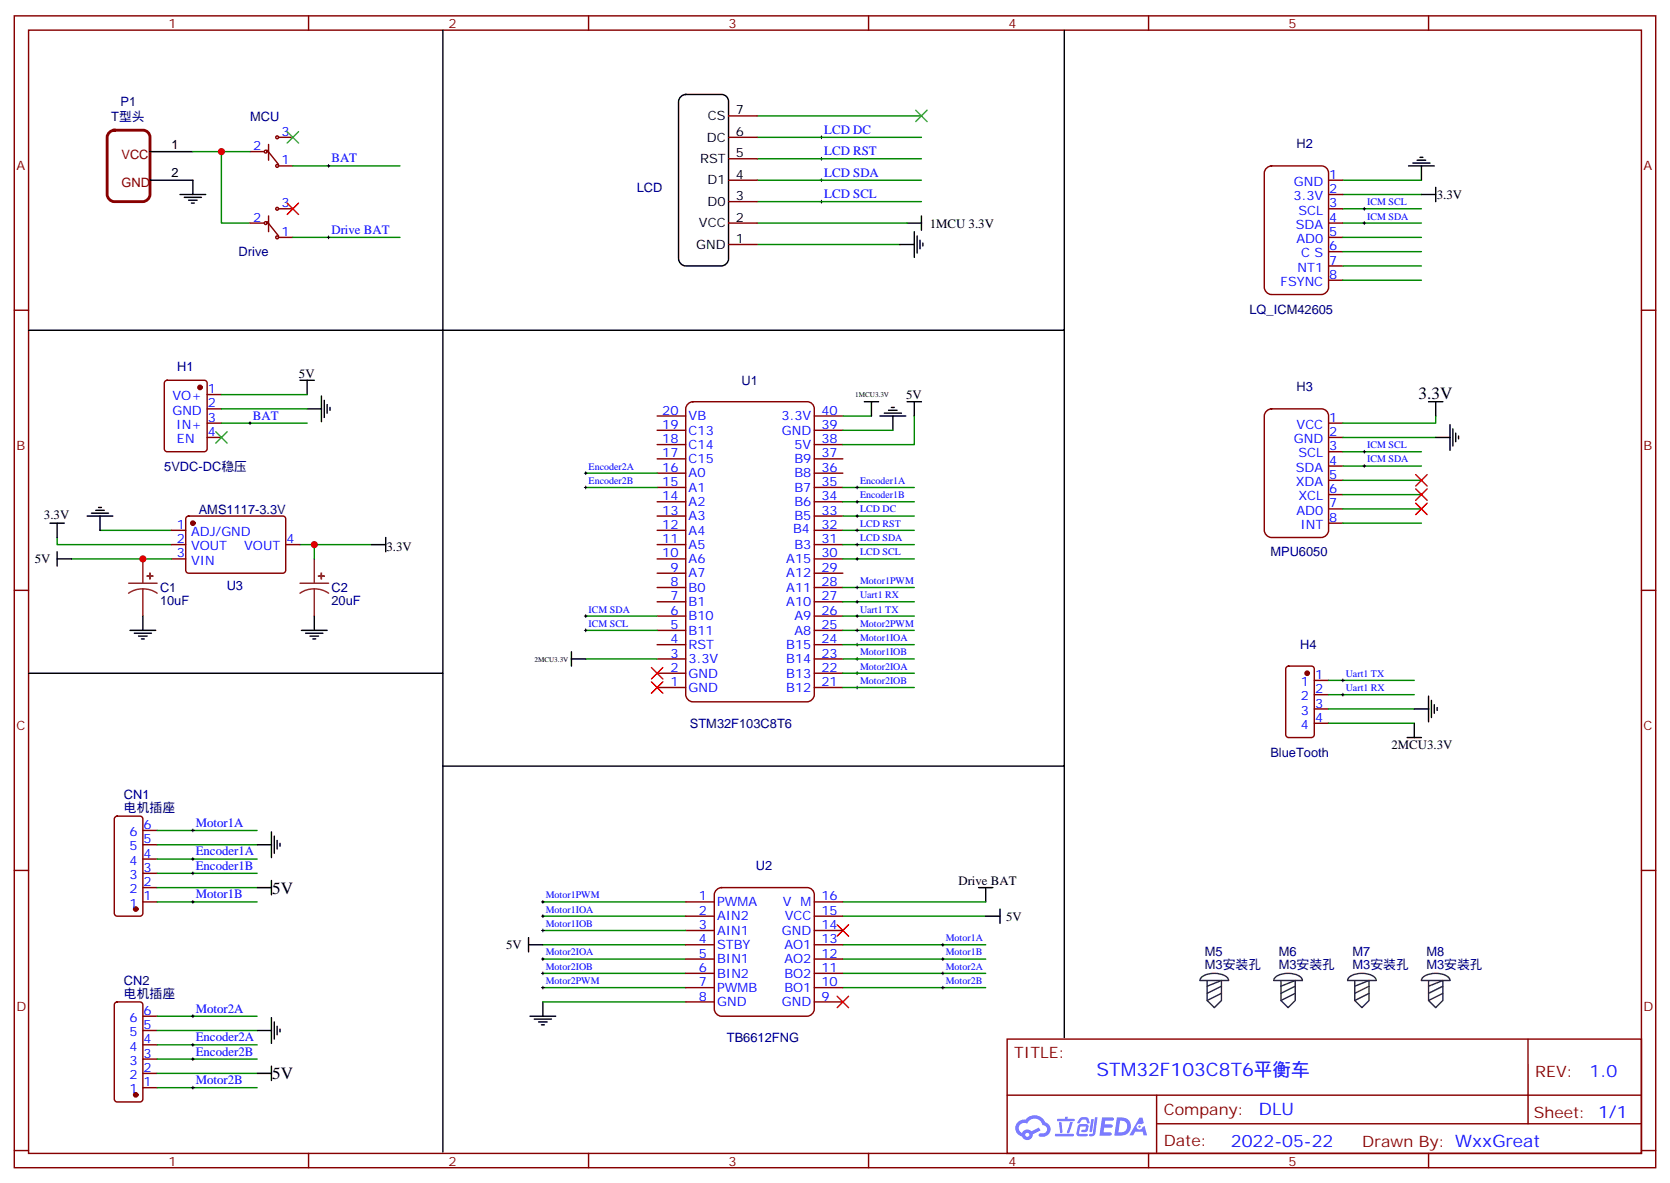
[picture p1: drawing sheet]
<svg xmlns="http://www.w3.org/2000/svg" width="412mm" height="292mm" viewBox="0 0 412 292" stroke-linecap="round" stroke-linejoin="round" font-family="sans-serif">
<g fill="none" stroke="#870000" stroke-width=".35">
<path d="M3.5 3.9h405.4v284.4h-405.4zM7.1 7.4h398.2v277.3h-398.2zM76.2 3.9v3.5M145.3 3.9v3.5M214.5 3.9v3.5M283.6 3.9v3.5M352.8 3.9v3.5M3.5 76.6h3.6M405.3 76.6h3.6M3.5 145.7h3.6M405.3 145.7h3.6M3.5 214.9h3.6"/>
<path d="M405.3 214.9h3.6M248.7 256.5h156.6v28.2h-156.6zM377.3 256.5v20.9M248.7 270.4h156.5M285.6 277.4h119.6M285.6 270.4v14.1M3.5 284h3.6M76.2 284.7v3.6M145.3 284.7v3.6M214.5 284.7v3.6M283.6 284.7v3.6M352.8 284.7v3.6"/>
<path d="M405.3 284h3.6"/>
</g>
<g fill="#5487ff">
<path d="M272.1 275.8h2.3a.47 .47 0 0 1 .5 .1 .47 .47 0 0 1 .1 .5l-.3 .2h-1.8l-.1 1h1.8a.39 .39 0 0 1 .2 .5 .39 .39 0 0 1-.4 .3h-1.7l-.2 1.1h1.4a.46 .46 0 0 1 .5 .1 .46 .46 0 0 1 .1 .5l-.4 .2h-2.6z"/>
<path d="M281.4 275.9h.7l.4 1.3-.7 .3a.74 .74 0 0 0-1.1 .3 .74 .74 0 0 0 .5 1.1 .74 .74 0 0 0 .9-.7l.5-.3 .7 2.4h-.9l-.2-1h-1.9l-.5 1h-.9z"/>
<path d="M269.5 276.3h.6l-.4 2.9a.31 .31 0 0 1-.3 .3 .31 .31 0 0 1-.3-.3z"/>
<path d="M270.4 275.8h.6l-.5 4a.89 .89 0 0 1-.7 .7 .89 .89 0 0 1-.9-.3l.2-.3h.6l.2-.2z"/>
<path d="M266.8 276l.6-.2 1.2 .1 .5 1.3-.6 .1-.4-.9-1 .1a.95 .95 0 0 1-1 .8l-.1-.2z"/>
<path d="M266.4 277.7l.5-.2h1.3a.89 .89 0 0 1 .4 1.5l-.3 .4-1 .1a.29 .29 0 0 1-.3-.4 .29 .29 0 0 1 .3-.2h.7l.2-.8h-1.4l-.4 1.8h1.9a.29 .29 0 0 1 .3 .3 .29 .29 0 0 1-.3 .3h-2l-.4-.3-.1-.5 .3-1.6z"/>
<path d="M260.5 279.9h4.4a.3 .3 0 0 1 .3 .3 .3 .3 0 0 1-.3 .3h-4.3z"/>
<path d="M264.3 277h.6l-.5 1.6a1.02 1.02 0 0 1-.7 1.2l-.2-.3z"/>
<path d="M261.5 277h.6l.3 2.4-.3 .3-.3-.2z"/>
<path d="M261.1 276.2h1.9l.2-.5h.5l-.1 .5h1.5a.29 .29 0 0 1 .3 .3 .29 .29 0 0 1-.3 .3h-3.9z"/>
<path d="M275.8 275.9l-.6 4.4h1.4a2.27 2.27 0 0 0 2.7-2.3 2.27 2.27 0 0 0-2.7-2.1zM276.6 276.6a1.5 1.5 0 0 1 1.8 1.6 1.5 1.5 0 0 1-1.9 1.3h-.3z"/>
<path d="M251.4 277a2.09 2.09 0 0 0 1 3.5 1.37 1.37 0 0 0 1.5 .9 1.37 1.37 0 0 0 1.1-1.4l2-1-.5-.7-1.8 1a1.4 1.4 0 0 0-2.3 .4 1.32 1.32 0 0 1-.6-1.9 1.32 1.32 0 0 1 1.9-.4 2.02 2.02 0 0 1 2-1.3 2.02 2.02 0 0 1 1.8 1.7 1.09 1.09 0 0 1 1.1 1.3 1.09 1.09 0 0 1-1.6 .7 .41 .41 0 0 0-.5 .3 .41 .41 0 0 0 .4 .5 1.89 1.89 0 0 0 2.4-1.2 1.89 1.89 0 0 0-1.2-2.4 2.84 2.84 0 0 0-4.8-.6l-1.2 .1zM253.2 280.1a.52 .52 0 0 1 1 0 .52 .52 0 0 1-1 0z"/>
<circle cx="281.4" cy="278.1" r=".28"/>
</g>
<path d="M27 32.7l1.2-.6h7.1a1.76 1.76 0 0 1 1.7 1.8v14.1a1.89 1.89 0 0 1-1.7 1.8h-7.1a1.89 1.89 0 0 1-1.7-1.8v-14.1v-.5z" fill="#fff" stroke="#870000" stroke-width=".71"/>
<g fill="none" stroke="#000" stroke-width=".35">
<path d="M109.4 7.4v74.1h-102.3M262.8 7.4v74.1h-153.4v84.7h-102.3M37 37.4h10.6M168.2 23.8l1.1-.5h8.9a1.76 1.76 0 0 1 1.7 1.8v38.8a1.89 1.89 0 0 1-1.7 1.8h-8.9a1.89 1.89 0 0 1-1.7-1.8v-38.8v-.5zM350 39.5h2.1M350.7 38.8h.7M37 44.5h10.6v3.5M44.4 48h6.4M45.5 48.7h4.2M46.6 49.4h2.1M47.3 50.1h.7M224 55.1h3.5"/>
<path d="M225.8 57.2v6.3M226.5 58.2v4.3M227.2 59.3v2.1M227.5 53.3v3.5M347.8 41h6.4M348.9 40.3h4.2M351 48h3.5M351 41v3.5M354.5 46.2v3.6M222.2 60.4h3.6M227.9 60v.7M74.1 93.9h3.5"/>
<path d="M75.8 93.9v3.5M79.4 97.8v6.3M80.1 98.8v4.2M80.8 99.9v2.1M213.4 99.2h3.6M215.2 99.2v3.5M224 99.2h3.5M225.8 99.2v3.5M262.8 81.5v107.6h-153.4M352.8 99.2h3.5M354.5 99.2v3.5M75.8 100.9h3.6"/>
<path d="M81.5 100.6v.7M217.3 102.7h6.4M218.4 102h4.2M219.4 101.3h2.1M220.1 100.6h.7M220.5 102.7v3.5M354.5 108h3.6M358.1 104.8v6.4M358.8 105.9v4.2M359.5 106.9v2.1M360.2 107.6v.7M12.3 129.2h3.6"/>
<path d="M14.1 138h3.5M14.1 129.2v3.5M14.1 136.2v3.5M21.5 127.4h6.4M22.6 126.7h4.2M23.6 126h2.2M24.3 125.3h.7M24.7 127.4v3.5M91.7 134.4h3.5M95.2 132.7v3.5M32.1 155.6h6.4M33.2 156.3h4.2"/>
<path d="M34.2 157h2.1M34.9 157.7h.7M35.3 152.1v3.5M74.4 155.6h6.4M75.5 156.3h4.2M76.6 157h2.1M77.3 157.7h.7M77.6 152.1v3.5M109.4 166.2v118.2M141.1 162.7h3.5M141.1 160.9v3.5M349.2 175h3.6"/>
<path d="M349.2 178.5v3.6M352.8 171.8v6.4M353.5 172.9v4.2M354.2 174v2.1M354.9 174.7v.7M262.8 189.1v67.1M347.5 182.1h3.5M63.5 219.1h3.5M63.5 208.5h3.5M67 205.4v6.3M67 217.3v3.6M67.7 206.4v4.2"/>
<path d="M68.4 207.5v2.1M69.1 208.2v.7M241.7 219.1h3.5M243.4 219.1v3.5M130.5 233.2h3.6M130.5 231.5v3.5M243.4 226.2h3.5M246.9 224.4v3.5M63.5 254.4h3.5M67 251.2v6.4M67.7 252.3v4.2M68.4 253.3v2.1"/>
<path d="M69.1 254v.7M130.9 250.9h6.3M131.9 251.6h4.3M133 252.3h2.1M133.7 253h.7M134.1 247.3v3.6M63.5 265h3.5M67 263.2v3.5"/>
</g>
<g fill="none" stroke="#870000" stroke-width=".35">
<path d="M61.7 37.4h3.6M66 37.1l2.8 3.5M66.3 35.7v3.8M68.8 33.9h3.5M179.9 28.6h7.1M179.9 33.9h7.1M179.9 39.2h7.1M61.7 55.1h3.6M66 54.7l2.8 3.5M66.3 53.3v3.9M68.8 51.5h3.5M68.8 58.6h3.5"/>
<path d="M68.8 41h3.5M179.9 55.1h7.1M179.9 44.5h7.1M179.9 49.8h7.1M312.8 41.5l1.2-.5h12.3a1.76 1.76 0 0 1 1.8 1.7v28.2a1.89 1.89 0 0 1-1.8 1.8h-12.3a1.89 1.89 0 0 1-1.8-1.8v-28.2l.1-.4zM328.1 51.5h3.5M328.1 55.1h3.5M328.1 58.6h3.5M328.1 44.5h3.5M328.1 48h3.5M179.9 60.4h7.1M328.1 69.2h3.5"/>
<path d="M328.1 65.7h3.5M328.1 62.1h3.5M40.8 94.1l.5-.2h9.1a.71 .71 0 0 1 .8 .7v16.2a.76 .76 0 0 1-.8 .7h-9.1a.76 .76 0 0 1-.7-.7v-16.2zM51.2 97.4h3.5M169.9 99.7l1.2-.5h28.2a1.76 1.76 0 0 1 1.8 1.7v70.6a1.89 1.89 0 0 1-1.8 1.7h-28.2a1.89 1.89 0 0 1-1.8-1.7v-70.6l.1-.4zM51.2 100.9h3.5M51.2 104.5h3.5M51.2 108h3.5M162.3 116.8h7M162.3 113.3h7M162.3 109.7h7M162.3 106.2h7"/>
<path d="M162.3 102.7h7M201.1 116.8h7M201.1 113.3h7M201.1 109.7h7M201.1 106.2h7M201.1 102.7h7M312.8 101.4l1.2-.5h12.3a1.76 1.76 0 0 1 1.8 1.8v28.2a1.89 1.89 0 0 1-1.8 1.8h-12.3a1.89 1.89 0 0 1-1.8-1.8v-28.2l.1-.5zM328.1 104.5h3.5M328.1 108h3.5M328.1 118.6h3.5M328.1 115h3.5M328.1 111.5h3.5"/>
<path d="M42.3 138h3.6M42.3 134.4h3.6M42.3 130.9h3.6M46.1 127.6l.5-.2h23.2a.71 .71 0 0 1 .8 .7v12.7a.76 .76 0 0 1-.8 .7h-23.2a.76 .76 0 0 1-.7-.7v-12.7zM70.6 134.4h3.5M162.3 138h7M162.3 134.4h7M162.3 130.9h7M162.3 127.4h7M162.3 123.9h7M162.3 120.3h7M201.1 138h7"/>
<path d="M201.1 134.4h7M201.1 130.9h7M201.1 127.4h7M201.1 123.9h7M201.1 120.3h7M328.1 129.2h3.5M328.1 125.6h3.5M328.1 122.1h3.5M162.3 159.1h7M162.3 155.6h7M162.3 152.1h7M162.3 148.6h7"/>
<path d="M162.3 145h7M162.3 141.5h7M201.1 159.1h7M201.1 155.6h7M201.1 152.1h7M201.1 148.6h7M201.1 145h7M201.1 141.5h7M162.3 169.7h7M162.3 166.2h7M162.3 162.7h7M201.1 169.7h7"/>
<path d="M201.1 166.2h7M201.1 162.7h7M317.7 164.6l.5-.2h5.6a.71 .71 0 0 1 .8 .7v16.3a.76 .76 0 0 1-.8 .7h-5.6a.76 .76 0 0 1-.7-.7v-16.3zM324.6 168h3.5M324.6 171.5h3.5M324.6 175h3.5M324.6 178.5h3.5M28.5 201.7l.4-.2h5.7a.71 .71 0 0 1 .7 .7v23.3a.76 .76 0 0 1-.7 .7h-5.7a.76 .76 0 0 1-.7-.7v-23.3zM35.3 219.1h3.5M35.3 215.6h3.5M35.3 212.1h3.5M35.3 208.5h3.5"/>
<path d="M35.3 205h3.5M177 219.6l1.2-.5h21.1a1.76 1.76 0 0 1 1.8 1.8v28.2a1.89 1.89 0 0 1-1.8 1.8h-21.1a1.89 1.89 0 0 1-1.8-1.8v-28.2l.1-.5zM35.3 222.6h3.5M169.3 222.6h7.1M169.3 226.2h7.1M169.3 229.7h7.1M169.3 233.2h7.1M169.3 236.7h7.1M201.1 222.6h7M201.1 226.2h7M201.1 229.7h7M201.1 233.2h7"/>
<path d="M201.1 236.7h7M28.5 247.5l.4-.2h5.7a.71 .71 0 0 1 .7 .7v23.3a.76 .76 0 0 1-.7 .7h-5.7a.76 .76 0 0 1-.7-.7v-23.3zM35.3 257.9h3.5M35.3 254.4h3.5M35.3 250.9h3.5M169.3 240.3h7.1M169.3 243.8h7.1M169.3 247.3h7.1M201.1 240.3h7M201.1 243.8h7M201.1 247.3h7M35.3 268.5h3.5"/>
<path d="M35.3 265h3.5M35.3 261.4h3.5"/>
<circle cx="65.6" cy="37.4" r=".35"/>
<circle cx="68.4" cy="33.9" r=".35"/>
<circle cx="65.6" cy="55.1" r=".35"/>
<circle cx="68.4" cy="58.6" r=".35"/>
<circle cx="68.4" cy="51.5" r=".35"/>
<circle cx="68.4" cy="41" r=".35"/>
</g>
<g fill="#870000" stroke="#870000" stroke-width=".35">
<circle cx="49.4" cy="95.6" r=".53"/>
<circle cx="33.5" cy="224.4" r=".53"/>
<circle cx="33.5" cy="270.3" r=".53"/>
<circle cx="47.6" cy="129.2" r=".53"/>
<circle cx="322.8" cy="166.2" r=".53"/>
</g>
<g fill="none" stroke="#008700" stroke-width=".35">
<path d="M47.6 37.4h14.1M54.7 37.4v17.7h7M187 39.2h40.5M187 33.9h40.5M187 28.6h40.5M72.3 58.6h26.5M72.3 41h26.5M187 55.1h37M187 49.8h40.5M187 44.5h40.5M331.6 51.5h19.4M331.6 58.6h19.4"/>
<path d="M331.6 55.1h19.4M331.6 44.5h19.4M331.6 48h19.4M187 60.4h35.2M331.6 62.1h19.4M331.6 65.7h19.4M331.6 69.2h19.4M54.7 97.4h21.1M54.7 104.5h21.1M54.7 100.9h21.1M144.6 116.8h17.7M208.1 102.7h7.1"/>
<path d="M208.1 106.2h12.4M225.8 102.7v7h-17.7M331.6 118.6h19.4M331.6 108h22.9M331.6 111.5h19.4M331.6 115h19.4M354.5 102.7v1.8h-22.9M14.1 132.7v1.7h28.2M17.6 138h24.7M24.7 130.9h17.6M74.1 134.4h3.5v3.6M77.6 134.4h14.1"/>
<path d="M144.6 120.3h17.7M208.1 123.9h17.7M208.1 120.3h17.7M208.1 138h17.7M208.1 134.4h17.7M208.1 130.9h17.7M208.1 127.4h17.7M331.6 122.1h19.4M331.6 125.6h19.4M331.6 129.2h19.4M144.6 155.6h17.7M144.6 152.1h17.7"/>
<path d="M208.1 148.6h17.7M208.1 145h17.7M208.1 155.6h17.7M208.1 152.1h17.7M208.1 159.1h17.7M144.6 162.7h17.7M208.1 169.7h17.7M208.1 166.2h17.7M208.1 162.7h17.7M328.1 168h21.1M328.1 175h21.1M328.1 178.5h21.1"/>
<path d="M328.1 171.5h21.1M38.8 205h24.7M38.8 212.1h24.7M38.8 215.6h24.7M38.8 219.1h24.7M38.8 208.5h24.7M38.8 222.6h24.7M134.1 222.6h35.2M134.1 226.2h35.2M134.1 236.7h35.2M134.1 233.2h35.2M134.1 229.7h35.2"/>
<path d="M208.1 222.6h35.3M208.1 226.2h35.3M208.1 236.7h35.3M208.1 233.2h35.3M38.8 250.9h24.7M38.8 254.4h24.7M38.8 257.9h24.7M134.1 240.3h35.2M134.1 243.8h35.2M134.1 247.3h35.2M208.1 240.3h35.3M208.1 243.8h35.3"/>
<path d="M38.8 261.4h24.7M38.8 265h24.7M38.8 268.5h24.7"/>
</g>
<g fill="none" stroke="#000" stroke-width=".25">
<path d="M202.5 39.2h.7M202.5 33.9h.7M202.8 33.5v.8M202.8 38.8v.7M80.8 58.6h.7M80.8 41h.7M81.1 40.6v.7M81.1 58.2v.7M202.5 49.8h.7M202.5 44.5h.7M202.8 44.1v.7M202.8 49.4v.7"/>
<path d="M336.5 51.5h.8M336.5 55.1h.8M336.9 51.2v.7M336.9 54.7v.7M61.4 104.5h.7M61.7 104.1v.7M144.3 116.8h.7M144.6 116.5v.7M144.6 120v.7M211.7 120v.7M336.5 111.5h.8M336.5 115h.8"/>
<path d="M336.9 111.2v.7M336.9 114.7v.7M144.3 120.3h.7M211.3 120.3h.7M211.3 123.9h.7M211.3 138h.7M211.3 134.4h.7M211.3 130.9h.7M211.3 127.4h.7M211.7 123.5v.7M211.7 127v.7M211.7 130.6v.7"/>
<path d="M211.7 134.1v.7M211.7 137.6v.7M144.3 155.6h.7M144.3 152.1h.7M144.6 151.7v.7M144.6 155.3v.7M211.3 145h.7M211.3 155.6h.7M211.3 152.1h.7M211.3 148.6h.7M211.3 159.1h.7M211.7 144.7v.7"/>
<path d="M211.7 148.2v.7M211.7 151.7v.7M211.7 155.3v.7M211.7 158.8v.7M211.3 162.7h.7M211.3 166.2h.7M211.3 169.7h.7M211.7 162.3v.7M211.7 165.8v.7M211.7 169.4v.7M331.3 168h.7M331.3 171.5h.7"/>
<path d="M331.6 167.6v.7M331.6 171.1v.7M47.3 205h.7M47.3 212.1h.7M47.3 215.6h.7M47.6 204.6v.8M47.6 211.7v.7M47.6 215.2v.7M47.3 222.6h.7M47.6 222.3v.7M133.7 222.6h.7M133.7 236.7h.7"/>
<path d="M133.7 226.2h.7M133.7 229.7h.7M134.1 222.3v.7M134.1 225.8v.7M134.1 229.3v.7M134.1 236.4v.7M134.1 239.9v.7M232.5 233.2h.7M232.5 236.7h.7M232.8 232.9v.7M232.8 236.4v.7M232.8 239.9v.7"/>
<path d="M47.3 250.9h.7M47.3 257.9h.7M47.6 250.5v.7M47.6 257.6v.7M133.7 243.8h.7M133.7 240.3h.7M134.1 243.5v.7M232.5 243.8h.7M232.5 240.3h.7M232.8 243.5v.7M47.3 268.5h.7M47.3 261.4h.7"/>
<path d="M47.6 261.1v.7M47.6 268.1v.8"/>
</g>
<g fill="none" stroke="#f00" stroke-width=".35">
<path d="M70.9 50.1l2.8 2.9M73.7 50.1l-2.8 2.9M349.6 117.2l2.8 2.8M352.4 117.2l-2.8 2.8M349.6 120.7l2.8 2.8M349.6 124.2l2.8 2.8M352.4 120.7l-2.8 2.8M352.4 124.2l-2.8 2.8M160.9 164.8l2.8 2.8M160.9 168.3l2.8 2.8M163.7 164.8l-2.8 2.8M163.7 168.3l-2.8 2.8"/>
<path d="M206.7 228.3l2.8 2.8M209.5 228.3l-2.8 2.8M206.7 245.9l2.8 2.8M209.5 245.9l-2.8 2.8"/>
</g>
<path d="M70.9 32.5l2.8 2.8M73.7 32.5l-2.8 2.8M226.1 27.2l2.9 2.8M229 27.2l-2.9 2.8M53.3 106.6l2.8 2.8M56.1 106.6l-2.8 2.8" fill="none" stroke="#3c3" stroke-width=".35"/>
<g fill="#8c2424" stroke="#8c2424" stroke-width=".35">
<path d="M79.3 141.5l.1 1.4z"/>
<path d="M78.7 142.2h1.4z"/>
<path d="M37 141.5v1.4z"/>
<path d="M36.3 142.2h1.4z"/>
</g>
<path d="M35.3 138v6M77.6 138v6M31.7 144h7.1M35.3 145.4l1.8 .2 1.7 .8M35.3 145.4l-1.9 .2-1.7 .8M35.3 145.4v6.7M74.1 144h7M77.6 145.4l1.9 .2 1.6 .8M77.6 145.4l-1.8 .2-1.7 .8M77.6 145.4v6.7" fill="none" stroke="#8c2424" stroke-width=".35"/>
<g fill="none" stroke="#333" stroke-width=".35">
<path d="M296.7 241.3a5.6 5.6 0 0 1 6.3 0l.4 .7h-7.1zM298.1 242v5l1.8 1.7 1.7-1.7v-5l-3.5 1.5M301.6 245.2l-3.5 1.8M301.6 243.5l-3.5 1.7M314.9 241.3a5.6 5.6 0 0 1 6.4 0l.3 .7h-7zM316.3 242v5l1.8 1.7 1.8-1.7v-5l-3.6 1.5M319.9 245.2l-3.6 1.8M319.9 243.5l-3.6 1.7M333.1 241.3a5.6 5.6 0 0 1 6.4 0l.3 .7h-7zM334.5 242v5l1.8 1.7 1.8-1.7v-5l-3.6 1.5M338.1 245.2l-3.6 1.8M338.1 243.5l-3.6 1.7"/>
<path d="M351.4 241.3a5.6 5.6 0 0 1 6.3 0l.4 .7h-7.1zM352.8 242v5l1.7 1.7 1.8-1.7v-5l-3.5 1.5M356.3 245.2l-3.5 1.8M356.3 243.5l-3.5 1.7"/>
</g>
<g fill="#c00">
<circle cx="54.7" cy="37.4" r=".88"/>
<circle cx="77.6" cy="134.4" r=".88"/>
<circle cx="35.3" cy="138" r=".88"/>
</g>
<text font-size="4.6" fill="#00f" x="270.8" y="265.5">STM32F103C8T6平衡车</text>
<g font-size="4.2">
<text x="350.3" y="98.5">3.3V</text>
<text x="67.2" y="220.6">5V</text>
<text x="67.2" y="266.4">5V</text>
</g>
<g font-size="4.2" fill="#00f">
<text x="392.5" y="265.8">1.0</text>
<text x="310.9" y="275.3">DLU</text>
<text x="304" y="283.1">2022-05-22</text>
</g>
<g font-size="3.9" fill="#800">
<text x="250.5" y="261.1">TITLE:</text>
<text x="379.1" y="265.8">REV:</text>
<text x="287.4" y="275.3">Company:</text>
<text x="378.7" y="275.9">Sheet: 1/1</text>
<text x="287.4" y="283">Date:</text>
<text x="336.4" y="283.1">Drawn By: WxxGreat</text>
</g>
<g font-size="3.2" fill="#800">
<text x="41.6" y="6.9">1</text>
<text x="110.8" y="6.9">2</text>
<text x="179.9" y="6.9">3</text>
<text x="249.1" y="6.9">4</text>
<text x="318.2" y="6.9">5</text>
<text x="30" y="39.2">VCC</text>
<text x="4.1" y="42">A</text>
<text x="30" y="46.2">GND</text>
<text x="405.9" y="42">A</text>
<text x="4.1" y="111.2">B</text>
<text x="405.9" y="111.2">B</text>
<text x="4.1" y="180.3">C</text>
<text x="405.9" y="180.3">C</text>
<text x="4.1" y="249.4">D</text>
<text x="405.9" y="249.4">D</text>
<text x="41.6" y="287.7">1</text>
<text x="110.8" y="287.7">2</text>
<text x="179.9" y="287.7">3</text>
<text x="249.1" y="287.7">4</text>
<text x="318.2" y="287.7">5</text>
</g>
<g font-size="3.2" fill="#000080">
<text x="27.5" y="29.8">T型头</text>
<text x="29.7" y="26.2">P1</text>
<text x="61.8" y="29.8">MCU</text>
<text x="320.2" y="36.6">H2</text>
<text x="157.2" y="47.4">LCD</text>
<text x="58.9" y="63.3">Drive</text>
<text x="308.6" y="77.4">LQ_ICM42605</text>
<text x="43.8" y="91.5">H1</text>
<text x="183.1" y="95">U1</text>
<text x="320.1" y="96.5">H3</text>
<text x="40.6" y="116.2">5VDC-DC稳压</text>
<text x="49.1" y="126.8">AMS1117-3.3V</text>
<text x="313.7" y="137.4">MPU6050</text>
<text x="39.5" y="149.3">10uF</text>
<text x="39.5" y="146.2">C1</text>
<text x="56" y="145.7">U3</text>
<text x="81.8" y="149.3">20uF</text>
<text x="81.8" y="146.2">C2</text>
<text x="321" y="160.3">H4</text>
<text x="170.4" y="179.7">STM32F103C8T6</text>
<text x="313.7" y="186.8">BlueTooth</text>
<text x="30.6" y="197.2">CN1</text>
<text x="30.6" y="200.4">电机插座</text>
<text x="186.6" y="214.7">U2</text>
<text x="297.6" y="239.2">M3安装孔</text>
<text x="297.6" y="235.9">M5</text>
<text x="315.8" y="239.2">M3安装孔</text>
<text x="315.8" y="235.9">M6</text>
<text x="334" y="239.2">M3安装孔</text>
<text x="334" y="235.9">M7</text>
<text x="352.2" y="239.2">M3安装孔</text>
<text x="352.2" y="235.9">M8</text>
<text x="30.6" y="243.1">CN2</text>
<text x="30.6" y="246.3">电机插座</text>
<text x="179.5" y="257.3">TB6612FNG</text>
</g>
<g font-size="3.2">
<text x="174.8" y="29.7">CS</text>
<text x="181.7" y="28.3">7</text>
<text x="174.6" y="35">DC</text>
<text x="181.7" y="33.5">6</text>
<text x="42.3" y="36.7">1</text>
<text x="172.9" y="40.3">RST</text>
<text x="181.7" y="38.8">5</text>
<text x="42.3" y="43.8">2</text>
<text x="174.8" y="45.5">D1</text>
<text x="181.7" y="44.1">4</text>
<text x="174.8" y="50.8">D0</text>
<text x="181.7" y="49.4">3</text>
<text x="354.8" y="49.1">3.3V</text>
<text x="172.6" y="56.1">VCC</text>
<text x="181.7" y="54.7">2</text>
<text x="229.6" y="56.2">1MCU 3.3V</text>
<text x="171.9" y="61.4">GND</text>
<text x="181.7" y="60">1</text>
<text x="73.8" y="93.2">5V</text>
<text x="223.8" y="98.5">5V</text>
<text x="10.9" y="128.2">3.3V</text>
<text x="95.4" y="135.9">3.3V</text>
<text x="8.6" y="139.1">5V</text>
<text x="343.6" y="184.9">2MCU3.3V</text>
<text x="236.7" y="218.4">Drive BAT</text>
<text x="248.4" y="227.3">5V</text>
<text x="125" y="234.3">5V</text>
</g>
<g font-size="3.2" fill="#00f">
<text x="69.5" y="33.5">3</text>
<text x="203.6" y="33">LCD DC</text>
<text x="62.5" y="37.1">2</text>
<text x="69.5" y="40.6">1</text>
<text x="81.8" y="40.1">BAT</text>
<text x="203.6" y="38.3">LCD RST</text>
<text x="203.6" y="43.6">LCD SDA</text>
<text x="319.5" y="45.9">GND</text>
<text x="328.3" y="47.7">2</text>
<text x="328.3" y="44.1">1</text>
<text x="69.5" y="51.2">3</text>
<text x="203.6" y="48.9">LCD SCL</text>
<text x="319.4" y="49.4">3.3V</text>
<text x="320.6" y="53">SCL</text>
<text x="328.3" y="51.2">3</text>
<text x="62.5" y="54.7">2</text>
<text x="69.5" y="58.2">1</text>
<text x="81.8" y="57.7">Drive BAT</text>
<text x="320" y="56.5">SDA</text>
<text x="328.3" y="58.2">5</text>
<text x="328.3" y="54.7">4</text>
<text x="320.1" y="60">AD0</text>
<text x="321.3" y="63.5">C S</text>
<text x="328.3" y="65.3">7</text>
<text x="328.3" y="61.8">6</text>
<text x="316.2" y="70.6">FSYNC</text>
<text x="320.4" y="67.1">NT1</text>
<text x="328.3" y="68.8">8</text>
<text x="42.6" y="98.8">VO+</text>
<text x="51.3" y="97">1</text>
<text x="51.3" y="100.6">2</text>
<text x="42.6" y="102.3">GND</text>
<text x="43.5" y="105.9">IN+</text>
<text x="51.3" y="104.1">3</text>
<text x="51.3" y="107.6">4</text>
<text x="62.4" y="103.6">BAT</text>
<text x="163.5" y="105.9">19</text>
<text x="163.5" y="102.3">20</text>
<text x="170" y="107.3">C13</text>
<text x="170" y="103.8">VB</text>
<text x="193" y="103.8">3.3V</text>
<text x="193.1" y="107.3">GND</text>
<text x="202.8" y="105.9">39</text>
<text x="202.8" y="102.3">40</text>
<text x="320.2" y="105.9">VCC</text>
<text x="328.3" y="107.6">2</text>
<text x="328.3" y="104.1">1</text>
<text x="43.7" y="109.4">EN</text>
<text x="163.5" y="112.9">17</text>
<text x="163.5" y="109.4">18</text>
<text x="170" y="110.8">C14</text>
<text x="196.2" y="110.8">5V</text>
<text x="202.8" y="112.9">37</text>
<text x="202.8" y="109.4">38</text>
<text x="319.5" y="109.4">GND</text>
<text x="320.6" y="112.9">SCL</text>
<text x="328.3" y="111.2">3</text>
<text x="163.5" y="120">15</text>
<text x="163.5" y="116.5">16</text>
<text x="170" y="117.9">A0</text>
<text x="170" y="114.3">C15</text>
<text x="196.2" y="117.9">B8</text>
<text x="196.2" y="114.3">B9</text>
<text x="202.8" y="120">35</text>
<text x="202.8" y="116.5">36</text>
<text x="320" y="120">XDA</text>
<text x="320" y="116.5">SDA</text>
<text x="328.3" y="118.2">5</text>
<text x="328.3" y="114.7">4</text>
<text x="163.5" y="123.5">14</text>
<text x="170" y="124.9">A2</text>
<text x="170" y="121.4">A1</text>
<text x="196.2" y="124.9">B6</text>
<text x="196.2" y="121.4">B7</text>
<text x="202.8" y="123.5">34</text>
<text x="320.6" y="123.5">XCL</text>
<text x="328.3" y="125.3">7</text>
<text x="328.3" y="121.7">6</text>
<text x="43.7" y="130.6">1</text>
<text x="163.5" y="130.6">12</text>
<text x="163.5" y="127">13</text>
<text x="170" y="132">A4</text>
<text x="170" y="128.4">A3</text>
<text x="195.8" y="131.6">B4</text>
<text x="196.2" y="128.4">B5</text>
<text x="202.8" y="130.6">32</text>
<text x="202.8" y="127">33</text>
<text x="320.1" y="127">AD0</text>
<text x="321.1" y="130.6">INT</text>
<text x="328.3" y="128.8">8</text>
<text x="43.7" y="134.1">2</text>
<text x="43.7" y="137.6">3</text>
<text x="47.2" y="132.3">ADJ/GND</text>
<text x="47.2" y="135.9">VOUT</text>
<text x="60.3" y="135.9">VOUT</text>
<text x="70.7" y="134.1">4</text>
<text x="163.5" y="137.6">10</text>
<text x="163.5" y="134.1">11</text>
<text x="170" y="135.5">A5</text>
<text x="196.2" y="135.5">B3</text>
<text x="202.8" y="137.6">30</text>
<text x="202.8" y="134.1">31</text>
<text x="47.2" y="139.4">VIN</text>
<text x="165.6" y="141.1">9</text>
<text x="170" y="142.6">A7</text>
<text x="170" y="139">A6</text>
<text x="194.2" y="142.6">A12</text>
<text x="194.2" y="139">A15</text>
<text x="202.8" y="141.1">29</text>
<text x="165.6" y="148.2">7</text>
<text x="165.6" y="144.7">8</text>
<text x="170" y="149.6">B1</text>
<text x="170" y="146.1">B0</text>
<text x="194.2" y="149.6">A10</text>
<text x="194.2" y="146.1">A11</text>
<text x="202.8" y="148.2">27</text>
<text x="202.8" y="144.7">28</text>
<text x="165.6" y="155.3">5</text>
<text x="165.6" y="151.7">6</text>
<text x="170" y="153.1">B10</text>
<text x="196.2" y="153.1">A9</text>
<text x="202.8" y="155.3">25</text>
<text x="202.8" y="151.7">26</text>
<text x="165.6" y="158.8">4</text>
<text x="170" y="160.2">RST</text>
<text x="170" y="156.7">B11</text>
<text x="194.2" y="160.2">B15</text>
<text x="196.2" y="156.7">A8</text>
<text x="202.8" y="158.8">24</text>
<text x="165.6" y="165.8">2</text>
<text x="165.6" y="162.3">3</text>
<text x="170" y="167.3">GND</text>
<text x="170" y="163.7">3.3V</text>
<text x="194.2" y="167.3">B13</text>
<text x="194.2" y="163.7">B14</text>
<text x="202.8" y="165.8">22</text>
<text x="202.8" y="162.3">23</text>
<text x="324.7" y="167.6">1</text>
<text x="165.6" y="169.4">1</text>
<text x="170" y="170.8">GND</text>
<text x="194.2" y="170.8">B12</text>
<text x="202.8" y="169.4">21</text>
<text x="321.2" y="169.4">1</text>
<text x="321.2" y="172.9">2</text>
<text x="324.7" y="171.1">2</text>
<text x="321.2" y="176.4">3</text>
<text x="321.2" y="180">4</text>
<text x="324.7" y="174.7">3</text>
<text x="324.7" y="178.2">4</text>
<text x="32" y="209.9">5</text>
<text x="32" y="206.4">6</text>
<text x="35.5" y="208.2">5</text>
<text x="35.5" y="204.6">6</text>
<text x="48.3" y="204.1">Motor1A</text>
<text x="32" y="213.5">4</text>
<text x="35.5" y="215.2">3</text>
<text x="35.5" y="211.7">4</text>
<text x="48.3" y="211.2">Encoder1A</text>
<text x="48.3" y="214.7">Encoder1B</text>
<text x="32" y="220.5">2</text>
<text x="32" y="217">3</text>
<text x="35.5" y="218.8">2</text>
<text x="48.3" y="221.8">Motor1B</text>
<text x="32" y="224">1</text>
<text x="35.5" y="222.3">1</text>
<text x="172.6" y="222.3">1</text>
<text x="172.6" y="225.8">2</text>
<text x="177.1" y="223.7">PWMA</text>
<text x="177.1" y="227.2">AIN2</text>
<text x="193.3" y="223.7">V</text>
<text x="193.8" y="227.2">VCC</text>
<text x="197.7" y="223.7">M</text>
<text x="202.8" y="225.8">15</text>
<text x="202.8" y="222.3">16</text>
<text x="172.6" y="229.3">3</text>
<text x="172.6" y="232.9">4</text>
<text x="177.1" y="230.8">AIN1</text>
<text x="193.1" y="230.8">GND</text>
<text x="202.8" y="232.9">13</text>
<text x="202.8" y="229.3">14</text>
<text x="172.6" y="236.4">5</text>
<text x="172.6" y="239.9">6</text>
<text x="177.1" y="234.3">STBY</text>
<text x="177.1" y="237.8">BIN1</text>
<text x="193.7" y="237.8">AO2</text>
<text x="193.7" y="234.3">AO1</text>
<text x="202.8" y="239.9">11</text>
<text x="202.8" y="236.4">12</text>
<text x="172.6" y="243.5">7</text>
<text x="177.1" y="241.3">BIN2</text>
<text x="177.1" y="244.9">PWMB</text>
<text x="193.7" y="244.9">BO1</text>
<text x="193.7" y="241.3">BO2</text>
<text x="202.8" y="243.5">10</text>
<text x="35.5" y="250.5">6</text>
<text x="48.3" y="250">Motor2A</text>
<text x="172.6" y="247">8</text>
<text x="177.1" y="248.4">GND</text>
<text x="193.1" y="248.4">GND</text>
<text x="202.8" y="247">9</text>
<text x="32" y="255.8">5</text>
<text x="32" y="252.3">6</text>
<text x="35.5" y="257.6">4</text>
<text x="35.5" y="254">5</text>
<text x="48.3" y="257">Encoder2A</text>
<text x="32" y="262.9">3</text>
<text x="32" y="259.3">4</text>
<text x="35.5" y="261.1">3</text>
<text x="48.3" y="260.6">Encoder2B</text>
<text x="32" y="269.9">1</text>
<text x="32" y="266.4">2</text>
<text x="35.5" y="268.1">1</text>
<text x="35.5" y="264.6">2</text>
<text x="48.3" y="267.6">Motor2B</text>
</g>
<g font-size="2.5" fill="#00f">
<text x="337.6" y="50.7">ICM SCL</text>
<text x="337.6" y="54.2">ICM SDA</text>
<text x="337.6" y="110.6">ICM SCL</text>
<text x="145.3" y="115.9">Encoder2A</text>
<text x="145.3" y="119.5">Encoder2B</text>
<text x="212.4" y="119.5">Encoder1A</text>
<text x="337.6" y="114.2">ICM SDA</text>
<text x="212.4" y="123">Encoder1B</text>
<text x="212.4" y="130">LCD RST</text>
<text x="212.4" y="126.5">LCD DC</text>
<text x="212.4" y="137.1">LCD SCL</text>
<text x="212.4" y="133.6">LCD SDA</text>
<text x="212.4" y="144.1">Motor1PWM</text>
<text x="212.4" y="147.7">Uart1 RX</text>
<text x="145.3" y="151.2">ICM SDA</text>
<text x="145.3" y="154.7">ICM SCL</text>
<text x="212.4" y="154.7">Motor2PWM</text>
<text x="212.4" y="151.2">Uart1 TX</text>
<text x="212.4" y="161.8">Motor1IOB</text>
<text x="212.4" y="158.3">Motor1IOA</text>
<text x="212.4" y="165.3">Motor2IOA</text>
<text x="332.3" y="167.1">Uart1 TX</text>
<text x="212.4" y="168.8">Motor2IOB</text>
<text x="332.3" y="170.6">Uart1 RX</text>
<text x="134.8" y="221.8">Motor1PWM</text>
<text x="134.8" y="225.3">Motor1IOA</text>
<text x="134.8" y="228.8">Motor1IOB</text>
<text x="233.5" y="232.3">Motor1A</text>
<text x="134.8" y="235.9">Motor2IOA</text>
<text x="134.8" y="239.4">Motor2IOB</text>
<text x="233.5" y="239.4">Motor2A</text>
<text x="233.5" y="235.9">Motor1B</text>
<text x="134.8" y="242.9">Motor2PWM</text>
<text x="233.5" y="242.9">Motor2B</text>
</g>
<g font-size="1.8">
<text x="211.2" y="98">1MCU3.3V</text>
<text x="132" y="163.3">2MCU3.3V</text>
</g>
</svg>
